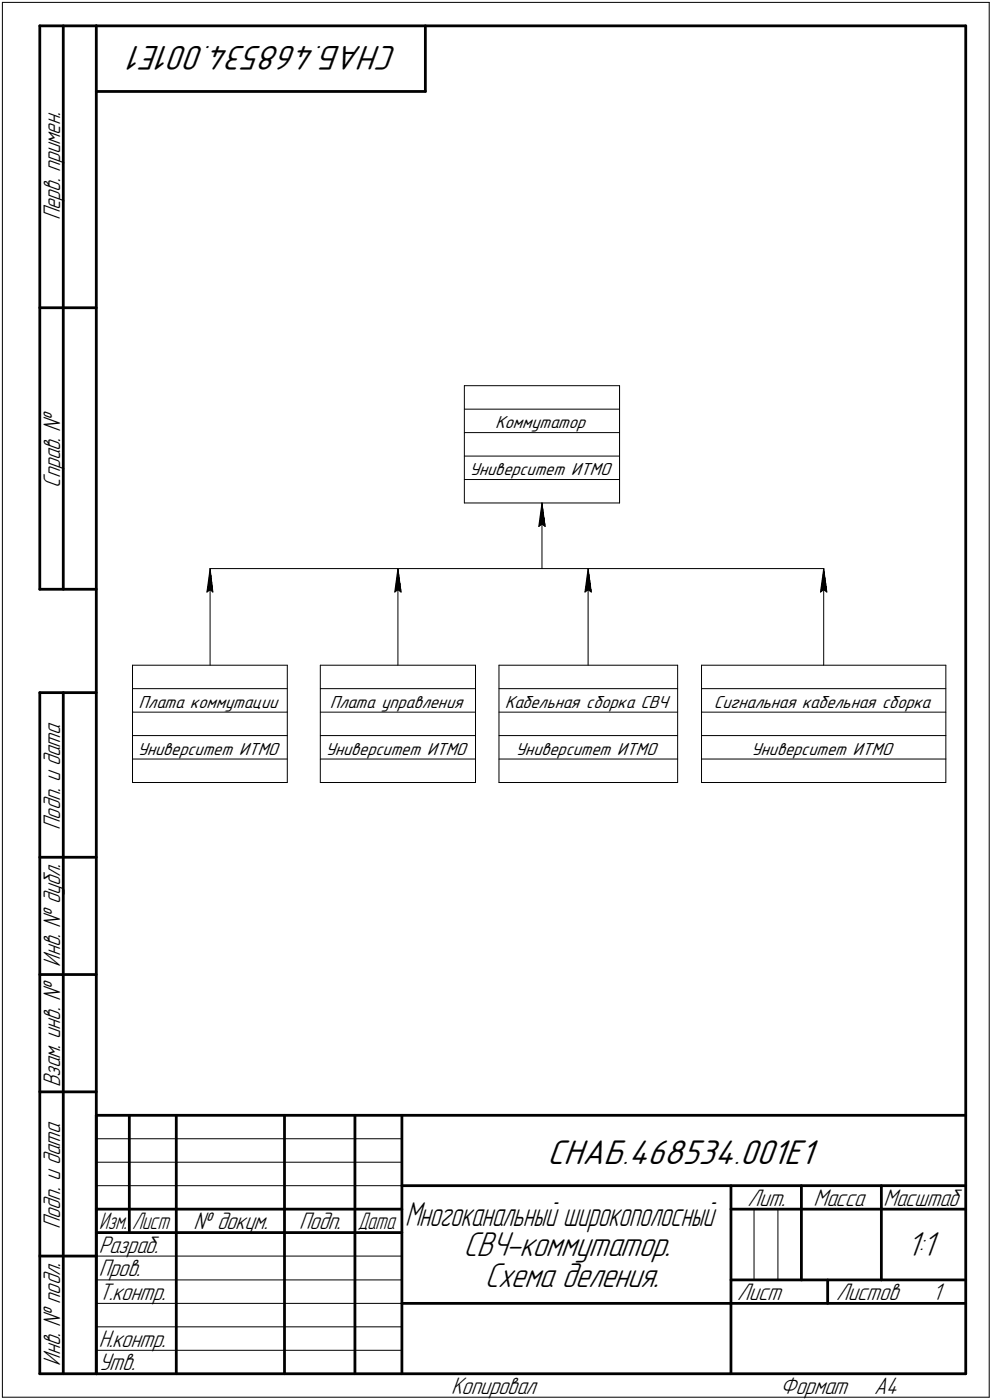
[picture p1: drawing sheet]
<svg xmlns="http://www.w3.org/2000/svg" width="211mm" height="298mm" viewBox="0 0 211 298" stroke-linecap="round" stroke-linejoin="round" font-family="sans-serif">
<g fill="none" stroke="#000" stroke-width=".21">
<path d="M.5 .5v297zM.5 .5h210zM210.5 .5v297zM98.8 82.1h33zM98.8 87.1h33zM98.8 92.1h33zM98.8 97.1h33zM98.8 82.1v25zM131.8 82.1v25zM98.8 102.1h33zM98.8 107.1h33zM114.6 112.1l.7-.5z"/>
<path d="M115.3 107.1l.7 5zM115.3 111.6l.7 .5zM115.3 107.1l-.7 5zM115.3 107.1v14zM44 126.1l.7-.5zM44.7 121.1h130.6zM44.7 121.1l.6 5zM44.7 125.6l.6 .5zM44.7 121.1l-.7 5zM44.7 121.1v20.5zM84 126.1l.7-.5zM84.7 121.1l.6 5z"/>
<path d="M84.7 125.6l.6 .5zM84.7 121.1l-.7 5zM84.7 121.1v20.5zM124.5 126.1l.6-.5zM125.1 121.1l.7 5zM125.1 125.6l.7 .5zM125.1 121.1l-.6 5zM125.1 121.1v20.5zM174.6 126.1l.7-.5zM175.3 121.1l.6 5zM175.3 125.6l.6 .5zM175.3 121.1l-.7 5z"/>
<path d="M175.3 121.1v20.5zM28.2 141.6h32.9zM28.2 146.6h32.9zM28.2 151.6h32.9zM28.2 156.6h32.9zM28.2 141.6v25zM61.1 141.6v25zM68.2 141.6h33zM68.2 146.6h33zM68.2 151.6h33zM68.2 156.6h33zM68.2 141.6v25z"/>
<path d="M101.2 141.6v25zM106.2 141.6h38zM106.2 146.6h38zM106.2 151.6h38zM106.2 156.6h38zM106.2 141.6v25zM144.2 141.6v25zM149.3 141.6h52zM149.3 146.6h52zM149.3 151.6h52zM149.3 156.6h52zM149.3 141.6v25z"/>
<path d="M201.3 141.6v25zM28.2 161.6h32.9zM28.2 166.6h32.9zM68.2 161.6h33zM68.2 166.6h33zM106.2 161.6h38zM106.2 166.6h38zM149.3 161.6h52zM149.3 166.6h52zM20.5 247.5h65zM20.5 252.5h65zM20.5 242.5h65z"/>
<path d="M160.4 257.5v15zM165.5 257.5v15zM20.5 267.5h65zM20.5 272.5h65zM20.5 277.5h65zM.5 297.5h210zM20.5 282.5h65zM20.5 287.5h65z"/>
</g>
<g fill="#fff" stroke="#fff" stroke-width=".21">
<path d="M115.2 107.4h.3zM115.2 107.4h.3zM115.1 107.5h.5zM115.1 107.6h.5zM115.1 107.7h.5zM115.1 107.8h.6zM115.1 107.9h.6zM115 107.9h.7zM115 108h.7zM114.9 108.1h.9zM114.9 108.2h.9zM114.8 108.3h1zM114.8 108.4h1.1zM114.8 108.5h1.1zM114.7 108.5h1.3zM114.7 108.6h1.3zM114.6 108.7h1.5zM114.6 108.8h1.5zM114.6 108.9h1.5zM114.6 109h1.6zM114.6 109.1h1.6zM114.6 109.1h1.6zM114.6 109.2h1.6zM114.6 109.3h1.6zM114.6 109.4h1.6zM114.6 109.5h1.6zM114.6 109.6h1.6zM114.5 109.6h1.7zM114.5 109.7h1.7zM114.5 109.8h1.7zM114.5 109.9h1.7zM114.5 110h1.7zM114.5 110.1h1.7zM114.5 110.2h1.8zM114.5 110.2h1.8zM114.5 110.3h1.8zM114.4 110.4h1.9zM114.4 110.5h1.9zM114.4 110.6h1.9zM114.4 110.7h1.9zM114.4 110.7h1.9zM114.4 110.8h2zM114.4 110.9h2zM114.4 111h2zM114.4 111.1h2zM114.3 111.2h2.1zM114.3 111.3h2.1zM114.3 111.3h2.1zM114.3 111.4h2.2zM114.3 111.5h2.2zM114.3 111.6h2.2zM114.3 111.7h2.2zM114.3 111.8h2.2zM114.3 111.8h2.2zM114.2 111.9h2.3zM114.2 112h2.4zM114.2 112.1h2.4zM114.2 112.2h2.4zM114.2 112.3h2.4zM114.2 112.4h2.4zM114.2 112.4h2.4zM114.2 112.5h2.4z"/>
<path d="M44.6 121.3h.3zM44.6 121.4h.3zM44.5 121.5h.4zM44.5 121.6h.5zM44.4 121.7h.6zM44.4 121.8h.6zM44.4 121.8h.6zM44.4 121.9h.6zM44.4 122h.7zM44.3 122.1h.8zM44.3 122.2h.8zM44.2 122.3h1zM44.2 122.3h1zM44.2 122.4h1.1zM44.1 122.5h1.2zM44.1 122.6h1.2zM44 122.7h1.4zM44 122.8h1.4zM43.9 122.9h1.5zM43.9 122.9h1.6zM43.9 123h1.6zM43.9 123.1h1.6zM43.9 123.2h1.6zM43.9 123.3h1.6zM43.9 123.4h1.6zM43.9 123.4h1.6zM43.9 123.5h1.7zM43.9 123.6h1.7zM43.9 123.7h1.7zM43.9 123.8h1.7zM43.9 123.9h1.7zM43.9 124h1.7zM43.9 124h1.7zM43.8 124.1h1.8zM43.8 124.2h1.8zM43.8 124.3h1.8zM43.8 124.4h1.8zM43.8 124.5h1.8zM43.8 124.5h1.8zM43.8 124.6h1.8zM43.7 124.7h1.9zM43.7 124.8h2zM43.7 124.9h2zM43.7 125h2zM43.7 125.1h2zM43.7 125.1h2zM43.7 125.2h2zM43.7 125.3h2zM43.6 125.4h2.2zM43.6 125.5h2.2zM43.6 125.6h2.2zM43.6 125.6h2.2zM43.6 125.7h2.2zM43.6 125.8h2.2zM43.6 125.9h2.2zM43.5 126h2.4zM43.5 126.1h2.4zM43.5 126.2h2.4zM43.5 126.2h2.4zM43.5 126.3h2.4zM43.5 126.4h2.4zM43.5 126.5h2.4z"/>
<path d="M84.6 121.3h.2zM84.6 121.4h.2zM84.5 121.5h.4zM84.5 121.6h.4zM84.4 121.7h.5zM84.4 121.8h.6zM84.4 121.8h.6zM84.3 121.9h.8zM84.3 122h.8zM84.2 122.1h1zM84.2 122.2h1zM84.2 122.3h1zM84.2 122.3h1.1zM84.2 122.4h1.1zM84.1 122.5h1.2zM84.1 122.6h1.2zM84 122.7h1.4zM84 122.8h1.4zM83.9 122.9h1.5zM83.9 122.9h1.6zM83.9 123h1.6zM83.9 123.1h1.6zM83.9 123.2h1.6zM83.9 123.3h1.6zM83.9 123.4h1.6zM83.9 123.4h1.6zM83.9 123.5h1.7zM83.8 123.6h1.8zM83.8 123.7h1.8zM83.8 123.8h1.8zM83.8 123.9h1.8zM83.8 124h1.8zM83.8 124h1.8zM83.8 124.1h1.9zM83.8 124.2h1.9zM83.8 124.3h1.9zM83.7 124.4h2zM83.7 124.5h2zM83.7 124.5h2zM83.7 124.6h2zM83.7 124.7h2zM83.7 124.8h2.1zM83.7 124.9h2.1zM83.7 125h2.1zM83.7 125.1h2.1zM83.7 125.1h2.1zM83.7 125.2h2.1zM83.7 125.3h2.1zM83.7 125.4h2.2zM83.7 125.5h2.2zM83.7 125.6h2.2zM83.7 125.6h2.2zM83.7 125.7h2.2zM83.7 125.8h2.2zM83.6 125.9h2.3zM83.6 126h2.3zM83.6 126.1h2.3zM83.6 126.2h2.3zM83.6 126.2h2.3zM83.6 126.3h2.3zM83.6 126.4h2.3zM83.6 126.5h2.3z"/>
<path d="M125.1 121.3h.2zM125.1 121.4h.2zM125 121.5h.4zM125 121.6h.4zM124.9 121.7h.5zM124.9 121.8h.6zM124.9 121.8h.6zM124.8 121.9h.8zM124.8 122h.8zM124.7 122.1h.9zM124.7 122.2h.9zM124.6 122.3h1zM124.6 122.3h1.1zM124.6 122.4h1.1zM124.5 122.5h1.3zM124.5 122.6h1.3zM124.5 122.7h1.4zM124.5 122.8h1.4zM124.4 122.9h1.5zM124.4 122.9h1.6zM124.4 123h1.6zM124.4 123.1h1.6zM124.4 123.2h1.6zM124.4 123.3h1.6zM124.4 123.4h1.6zM124.4 123.4h1.6zM124.4 123.5h1.7zM124.3 123.6h1.8zM124.3 123.7h1.8zM124.3 123.8h1.8zM124.3 123.9h1.8zM124.3 124h1.8zM124.3 124h1.8zM124.3 124.1h1.9zM124.3 124.2h1.9zM124.3 124.3h1.9zM124.2 124.4h2zM124.2 124.5h2zM124.2 124.5h2zM124.2 124.6h2zM124.2 124.7h2zM124.2 124.8h2zM124.2 124.9h2zM124.2 125h2zM124.2 125.1h2zM124.1 125.1h2.1zM124.1 125.2h2.1zM124.1 125.3h2.1zM124.1 125.4h2.2zM124.1 125.5h2.2zM124.1 125.6h2.2zM124.1 125.6h2.2zM124.1 125.7h2.2zM124.1 125.8h2.2zM124 125.9h2.3zM124 126h2.4zM124 126.1h2.4zM124 126.2h2.4zM124 126.2h2.4zM124 126.3h2.4zM124 126.4h2.4zM124 126.5h2.4z"/>
<path d="M175.2 121.3h.2zM175.2 121.4h.2zM175.2 121.5h.3zM175.1 121.6h.4zM175.1 121.7h.4zM175 121.8h.6zM175 121.8h.6zM175 121.9h.7zM174.9 122h.8zM174.9 122.1h.9zM174.9 122.2h.9zM174.8 122.3h1zM174.8 122.3h1.1zM174.8 122.4h1.1zM174.8 122.5h1.1zM174.8 122.6h1.1zM174.7 122.7h1.3zM174.7 122.8h1.3zM174.6 122.9h1.4zM174.6 122.9h1.5zM174.6 123h1.5zM174.6 123.1h1.5zM174.6 123.2h1.5zM174.6 123.3h1.5zM174.6 123.4h1.5zM174.6 123.4h1.5zM174.5 123.5h1.7zM174.5 123.6h1.7zM174.5 123.7h1.7zM174.5 123.8h1.7zM174.5 123.9h1.7zM174.5 124h1.7zM174.5 124h1.7zM174.4 124.1h1.9zM174.4 124.2h1.9zM174.4 124.3h1.9zM174.4 124.4h1.9zM174.4 124.5h1.9zM174.4 124.5h1.9zM174.4 124.6h1.9zM174.3 124.7h2zM174.3 124.8h2.1zM174.3 124.9h2.1zM174.3 125h2.1zM174.3 125.1h2.1zM174.3 125.1h2.1zM174.3 125.2h2.1zM174.3 125.3h2.1zM174.2 125.4h2.2zM174.2 125.5h2.2zM174.2 125.6h2.2zM174.2 125.6h2.2zM174.2 125.7h2.2zM174.2 125.8h2.2zM174.2 125.9h2.2zM174.2 126h2.3zM174.2 126.1h2.3zM174.2 126.2h2.3zM174.2 126.2h2.3zM174.2 126.3h2.3zM174.2 126.4h2.3zM174.2 126.5h2.3z"/>
</g>
<g fill="#000" stroke="#000" stroke-width=".21">
<path d="M115.1 108.4h.2zM115.1 108.5h.2zM115.1 108.5h.2zM115.1 108.6h.2zM115.1 108.7h.2zM115.1 108.8h.2zM115.1 108.9h.2zM115.1 109h.2zM115.1 109.1h.2zM115.1 109.1h.2zM115.1 109.2h.2zM115.1 109.3h.2zM115.1 109.4h.2zM115.1 109.5h.2zM115.1 109.6h.2zM115 109.6h.3zM115 109.7h.3zM115 109.8h.3zM115 109.9h.3zM115 110h.3zM115 110.1h.3zM115 110.2h.3zM114.9 110.2h.4zM114.9 110.3h.4zM114.9 110.4h.4zM114.9 110.5h.4zM114.9 110.6h.4zM114.9 110.7h.4zM114.9 110.7h.4zM114.9 110.8h.4zM114.8 110.9h.5zM114.8 111h.5zM114.8 111.1h.5zM114.8 111.2h.5zM114.8 111.3h.5zM114.8 111.3h.5zM114.8 111.4h.5zM114.7 111.5h.6zM114.7 111.6h.6zM114.7 111.7h.5zM114.7 111.8h.4zM114.7 111.8h.3zM114.7 111.9h.2z"/>
<path d="M115.3 107.8h.2zM115.3 107.9h.2zM115.3 107.9h.2zM115.3 108h.2zM115.3 108.1h.2zM115.3 108.2h.2zM115.3 108.3h.2zM115.3 108.4h.3zM115.3 108.5h.3zM115.3 108.5h.3zM115.3 108.6h.3zM115.3 108.7h.3zM115.3 108.8h.3zM115.3 108.9h.3zM115.3 109h.3zM115.3 109.1h.4zM115.3 109.1h.4zM115.3 109.2h.4zM115.3 109.3h.4zM115.3 109.4h.4zM115.3 109.5h.4zM115.3 109.6h.4zM115.3 109.6h.4zM115.3 109.7h.4zM115.3 109.8h.4zM115.3 109.9h.4zM115.3 110h.4zM115.3 110.1h.4zM115.3 110.2h.4zM115.3 110.2h.5zM115.3 110.3h.5zM115.3 110.4h.5zM115.3 110.5h.5zM115.3 110.6h.5zM115.3 110.7h.5zM115.3 110.7h.5zM115.3 110.8h.5zM115.3 110.9h.6zM115.3 111h.6zM115.3 111.1h.6zM115.3 111.2h.6zM115.3 111.3h.6zM115.3 111.3h.6zM115.3 111.4h.6zM115.3 111.5h.7zM115.3 111.6h.7zM115.5 111.7h.5zM115.6 111.8h.4zM115.7 111.8h.3zM115.8 111.9h.2z"/>
<path d="M44.5 122.3h.2zM44.5 122.4h.2zM44.5 122.5h.2zM44.5 122.6h.2zM44.5 122.7h.2zM44.5 122.8h.2zM44.5 122.9h.2zM44.5 122.9h.2zM44.4 123h.3zM44.4 123.1h.3zM44.4 123.2h.3zM44.4 123.3h.3zM44.4 123.4h.3zM44.4 123.4h.3zM44.4 123.5h.3zM44.4 123.6h.3zM44.4 123.7h.3zM44.4 123.8h.3zM44.4 123.9h.3zM44.4 124h.3zM44.4 124h.3zM44.4 124.1h.3zM44.3 124.2h.4zM44.3 124.3h.4zM44.3 124.4h.4zM44.3 124.5h.4zM44.3 124.5h.4zM44.3 124.6h.4zM44.3 124.7h.4zM44.3 124.8h.4zM44.2 124.9h.5zM44.2 125h.5zM44.2 125.1h.5zM44.2 125.1h.5zM44.2 125.2h.5zM44.2 125.3h.5zM44.2 125.4h.5zM44.1 125.5h.6zM44.1 125.6h.6zM44.1 125.6h.5zM44.1 125.7h.4zM44.1 125.8h.3zM44.1 125.9h.2z"/>
<path d="M44.7 121.8h.2zM44.7 121.9h.2zM44.7 122h.2zM44.7 122.1h.2zM44.7 122.2h.2zM44.7 122.3h.2zM44.7 122.3h.2zM44.7 122.4h.2zM44.7 122.5h.3zM44.7 122.6h.3zM44.7 122.7h.3zM44.7 122.8h.3zM44.7 122.9h.3zM44.7 122.9h.3zM44.7 123h.3zM44.7 123.1h.3zM44.7 123.2h.3zM44.7 123.3h.3zM44.7 123.4h.3zM44.7 123.4h.3zM44.7 123.5h.3zM44.7 123.6h.3zM44.7 123.7h.3zM44.7 123.8h.3zM44.7 123.9h.3zM44.7 124h.4zM44.7 124h.4zM44.7 124.1h.4zM44.7 124.2h.4zM44.7 124.3h.4zM44.7 124.4h.4zM44.7 124.5h.4zM44.7 124.5h.4zM44.7 124.6h.4zM44.7 124.7h.5zM44.7 124.8h.5zM44.7 124.9h.5zM44.7 125h.5zM44.7 125.1h.5zM44.7 125.1h.5zM44.7 125.2h.5zM44.7 125.3h.5zM44.7 125.4h.6zM44.7 125.5h.6zM44.7 125.6h.6zM44.9 125.6h.4zM45 125.7h.3zM45 125.8h.3zM45.1 125.9h.2z"/>
<path d="M84.5 122.3h.2zM84.5 122.4h.2zM84.5 122.5h.2zM84.5 122.6h.2zM84.5 122.7h.2zM84.5 122.8h.2zM84.5 122.9h.2zM84.5 122.9h.2zM84.4 123h.3zM84.4 123.1h.3zM84.4 123.2h.3zM84.4 123.3h.3zM84.4 123.4h.3zM84.4 123.4h.3zM84.4 123.5h.3zM84.3 123.6h.4zM84.3 123.7h.4zM84.3 123.8h.4zM84.3 123.9h.4zM84.3 124h.4zM84.3 124h.4zM84.3 124.1h.4zM84.2 124.2h.5zM84.2 124.3h.5zM84.2 124.4h.5zM84.2 124.5h.5zM84.2 124.5h.5zM84.2 124.6h.5zM84.2 124.7h.5zM84.2 124.8h.5zM84.2 124.9h.5zM84.2 125h.5zM84.2 125.1h.5zM84.2 125.1h.5zM84.2 125.2h.5zM84.2 125.3h.5zM84.2 125.4h.5zM84.1 125.5h.6zM84.1 125.6h.6zM84.1 125.6h.5zM84.1 125.7h.4zM84.1 125.8h.2zM84.1 125.9h.1z"/>
<path d="M84.7 121.8h.1zM84.7 121.8h.1zM84.7 121.9h.1zM84.7 122h.1zM84.7 122.1h.1zM84.7 122.2h.1zM84.7 122.3h.1zM84.7 122.3h.2zM84.7 122.4h.2zM84.7 122.5h.2zM84.7 122.6h.2zM84.7 122.7h.2zM84.7 122.8h.2zM84.7 122.9h.2zM84.7 122.9h.2zM84.7 123h.3zM84.7 123.1h.3zM84.7 123.2h.3zM84.7 123.3h.3zM84.7 123.4h.3zM84.7 123.4h.3zM84.7 123.5h.3zM84.7 123.6h.4zM84.7 123.7h.4zM84.7 123.8h.4zM84.7 123.9h.4zM84.7 124h.4zM84.7 124h.4zM84.7 124.1h.4zM84.7 124.2h.5zM84.7 124.3h.5zM84.7 124.4h.5zM84.7 124.5h.5zM84.7 124.5h.5zM84.7 124.6h.5zM84.7 124.7h.5zM84.7 124.8h.5zM84.7 124.9h.6zM84.7 125h.6zM84.7 125.1h.6zM84.7 125.1h.6zM84.7 125.2h.6zM84.7 125.3h.6zM84.7 125.4h.6zM84.7 125.5h.6zM84.7 125.6h.6zM84.8 125.6h.5zM84.9 125.7h.4zM85 125.8h.3zM85.2 125.9h.1z"/>
<path d="M125 122.3h.1zM125 122.4h.1zM125 122.5h.1zM125 122.6h.1zM125 122.7h.1zM125 122.8h.1zM125 122.9h.1zM125 122.9h.1zM124.9 123h.2zM124.9 123.1h.2zM124.9 123.2h.2zM124.9 123.3h.2zM124.9 123.4h.2zM124.9 123.4h.2zM124.9 123.5h.2zM124.8 123.6h.3zM124.8 123.7h.3zM124.8 123.8h.3zM124.8 123.9h.3zM124.8 124h.3zM124.8 124h.3zM124.8 124.1h.3zM124.7 124.2h.4zM124.7 124.3h.4zM124.7 124.4h.4zM124.7 124.5h.4zM124.7 124.5h.4zM124.7 124.6h.4zM124.7 124.7h.4zM124.7 124.8h.4zM124.6 124.9h.5zM124.6 125h.5zM124.6 125.1h.5zM124.6 125.1h.5zM124.6 125.2h.5zM124.6 125.3h.5zM124.6 125.4h.5zM124.5 125.5h.6zM124.5 125.6h.6zM124.5 125.6h.6zM124.5 125.7h.5zM124.5 125.8h.3zM124.5 125.9h.2z"/>
<path d="M125.1 121.8h.2zM125.1 121.8h.2zM125.1 121.9h.2zM125.1 122h.2zM125.1 122.1h.2zM125.1 122.2h.2zM125.1 122.3h.2zM125.1 122.3h.3zM125.1 122.4h.3zM125.1 122.5h.3zM125.1 122.6h.3zM125.1 122.7h.3zM125.1 122.8h.3zM125.1 122.9h.3zM125.1 122.9h.3zM125.1 123h.4zM125.1 123.1h.4zM125.1 123.2h.4zM125.1 123.3h.4zM125.1 123.4h.4zM125.1 123.4h.4zM125.1 123.5h.4zM125.1 123.6h.5zM125.1 123.7h.5zM125.1 123.8h.5zM125.1 123.9h.5zM125.1 124h.5zM125.1 124h.5zM125.1 124.1h.5zM125.1 124.2h.5zM125.1 124.3h.5zM125.1 124.4h.5zM125.1 124.5h.5zM125.1 124.5h.5zM125.1 124.6h.5zM125.1 124.7h.5zM125.1 124.8h.5zM125.1 124.9h.6zM125.1 125h.6zM125.1 125.1h.6zM125.1 125.1h.6zM125.1 125.2h.6zM125.1 125.3h.6zM125.1 125.4h.6zM125.1 125.5h.7zM125.1 125.6h.7zM125.3 125.6h.5zM125.4 125.7h.4zM125.5 125.8h.3zM125.6 125.9h.2z"/>
<path d="M175.1 122.3h.2zM175.1 122.4h.2zM175.1 122.5h.2zM175.1 122.6h.2zM175.1 122.7h.2zM175.1 122.8h.2zM175.1 122.9h.2zM175.1 122.9h.2zM175 123h.3zM175 123.1h.3zM175 123.2h.3zM175 123.3h.3zM175 123.4h.3zM175 123.4h.3zM175 123.5h.3zM174.9 123.6h.4zM174.9 123.7h.4zM174.9 123.8h.4zM174.9 123.9h.4zM174.9 124h.4zM174.9 124h.4zM174.9 124.1h.4zM174.8 124.2h.5zM174.8 124.3h.5zM174.8 124.4h.5zM174.8 124.5h.5zM174.8 124.5h.5zM174.8 124.6h.5zM174.8 124.7h.5zM174.8 124.8h.5zM174.8 124.9h.5zM174.8 125h.5zM174.8 125.1h.5zM174.8 125.1h.5zM174.8 125.2h.5zM174.8 125.3h.5zM174.8 125.4h.5zM174.7 125.5h.6zM174.7 125.6h.6zM174.7 125.6h.5zM174.7 125.7h.4zM174.7 125.8h.2zM174.7 125.9h.1z"/>
<path d="M175.3 121.8h.1zM175.3 121.8h.1zM175.3 121.9h.1zM175.3 122h.1zM175.3 122.1h.1zM175.3 122.2h.1zM175.3 122.3h.1zM175.3 122.3h.2zM175.3 122.4h.2zM175.3 122.5h.2zM175.3 122.6h.2zM175.3 122.7h.2zM175.3 122.8h.2zM175.3 122.9h.2zM175.3 122.9h.2zM175.3 123h.3zM175.3 123.1h.3zM175.3 123.2h.3zM175.3 123.3h.3zM175.3 123.4h.3zM175.3 123.4h.3zM175.3 123.5h.3zM175.3 123.6h.4zM175.3 123.7h.4zM175.3 123.8h.4zM175.3 123.9h.4zM175.3 124h.4zM175.3 124h.4zM175.3 124.1h.4zM175.3 124.2h.5zM175.3 124.3h.5zM175.3 124.4h.5zM175.3 124.5h.5zM175.3 124.5h.5zM175.3 124.6h.5zM175.3 124.7h.5zM175.3 124.8h.5zM175.3 124.9h.6zM175.3 125h.6zM175.3 125.1h.6zM175.3 125.1h.6zM175.3 125.2h.6zM175.3 125.3h.6zM175.3 125.4h.6zM175.3 125.5h.6zM175.3 125.6h.6zM175.4 125.6h.5zM175.5 125.7h.4zM175.6 125.8h.3zM175.8 125.9h.1z"/>
</g>
<g fill="none" stroke="#000" stroke-width=".59">
<path d="M8.5 5.5v120zM8.5 5.5h12zM13.5 5.5v120zM20.5 5.5v287zM20.5 5.5h185zM20.5 19.5h70zM90.5 5.5v14zM205.5 5.5v287zM8.5 65.5h12zM8.5 125.5h12zM8.5 147.5v145zM8.5 147.5h12z"/>
<path d="M13.5 147.5v145zM8.5 182.5h12zM8.5 207.5h12zM8.5 232.5h12zM20.5 237.5h185zM20.5 237.5v55zM27.5 237.5v25zM37.5 237.5v55zM60.5 237.5v55zM75.5 237.5v55zM85.5 237.5v55zM20.5 257.5h65z"/>
<path d="M85.5 252.5h120zM155.5 252.5v40zM155.5 257.5h15zM170.5 252.5v20zM170.5 257.5h35zM187.5 252.5v20zM8.5 267.5h12zM20.5 262.5h65zM85.5 277.5h70zM155.5 277.5h50zM155.5 272.5h50zM176.1 272.5v5z"/>
<path d="M8.5 292.5h12zM20.5 292.5h185z"/>
</g>
<g font-size="7.8">
<text x="84.6" y="9.7" transform="rotate(-180 84.6 9.7)">СНАБ.468534.001Е1</text>
<text x="116.4" y="247.8">СНАБ.468534.001Е1</text>
<text x="98.6" y="267.5">СВЧ-коммутатор.</text>
<text x="192.9" y="267.5">1:1</text>
<text x="103.2" y="274">Схема деления.</text>
</g>
<text font-size="7.6" x="86.2" y="261.1">Многоканальный широкополосный</text>
<g font-size="5.4">
<text x="12.8" y="46.9" transform="rotate(-90 12.8 46.9)">Перв. примен.</text>
<text x="12.8" y="103.8" transform="rotate(-90 12.8 103.8)">Справ. №</text>
<text x="12.8" y="176.7" transform="rotate(-90 12.8 176.7)">Подп. и дата</text>
<text x="12.8" y="205.8" transform="rotate(-90 12.8 205.8)">Инв. № дубл.</text>
<text x="12.8" y="231.6" transform="rotate(-90 12.8 231.6)">Взам. инв. №</text>
<text x="159.1" y="256.8">Лит.</text>
<text x="173.1" y="256.8">Масса</text>
<text x="188" y="256.8">Масштаб</text>
<text x="12.8" y="261.7" transform="rotate(-90 12.8 261.7)">Подп. и дата</text>
<text x="41.2" y="261.8">№ докум.</text>
<text x="63.6" y="261.8">Подп.</text>
<text x="21" y="266.8">Разраб.</text>
<text x="21" y="271.8">Пров.</text>
<text x="21" y="276.8">Т.контр.</text>
<text x="156.9" y="276.8">Лист</text>
<text x="177.9" y="276.8">Листов</text>
<text x="198.4" y="276.8">1</text>
<text x="21" y="286.8">Н.контр.</text>
<text x="12.8" y="290.8" transform="rotate(-90 12.8 290.8)">Инв. № подл.</text>
<text x="21" y="291.8">Утв.</text>
<text x="96" y="296.8">Копировал</text>
<text x="166" y="296.8">Формат</text>
<text x="186" y="296.8">A4</text>
</g>
<g font-size="5.3">
<text x="21.1" y="261.8">Изм.</text>
<text x="28.1" y="261.8">Лист</text>
<text x="76.1" y="261.8">Дата</text>
</g>
<g font-size="3.9">
<text x="105.3" y="91.2">Коммутатор</text>
<text x="99.9" y="101.2">Университет ИТМО</text>
<text x="29.5" y="150.7">Плата коммутации</text>
<text x="70.2" y="150.7">Плата управления</text>
<text x="107.4" y="150.7">Кабельная сборка СВЧ</text>
<text x="151.9" y="150.7">Сигнальная кабельная сборка</text>
<text x="29.2" y="160.7">Университет ИТМО</text>
<text x="69.2" y="160.7">Университет ИТМО</text>
<text x="109.7" y="160.7">Университет ИТМО</text>
<text x="159.8" y="160.7">Университет ИТМО</text>
</g>
</svg>
